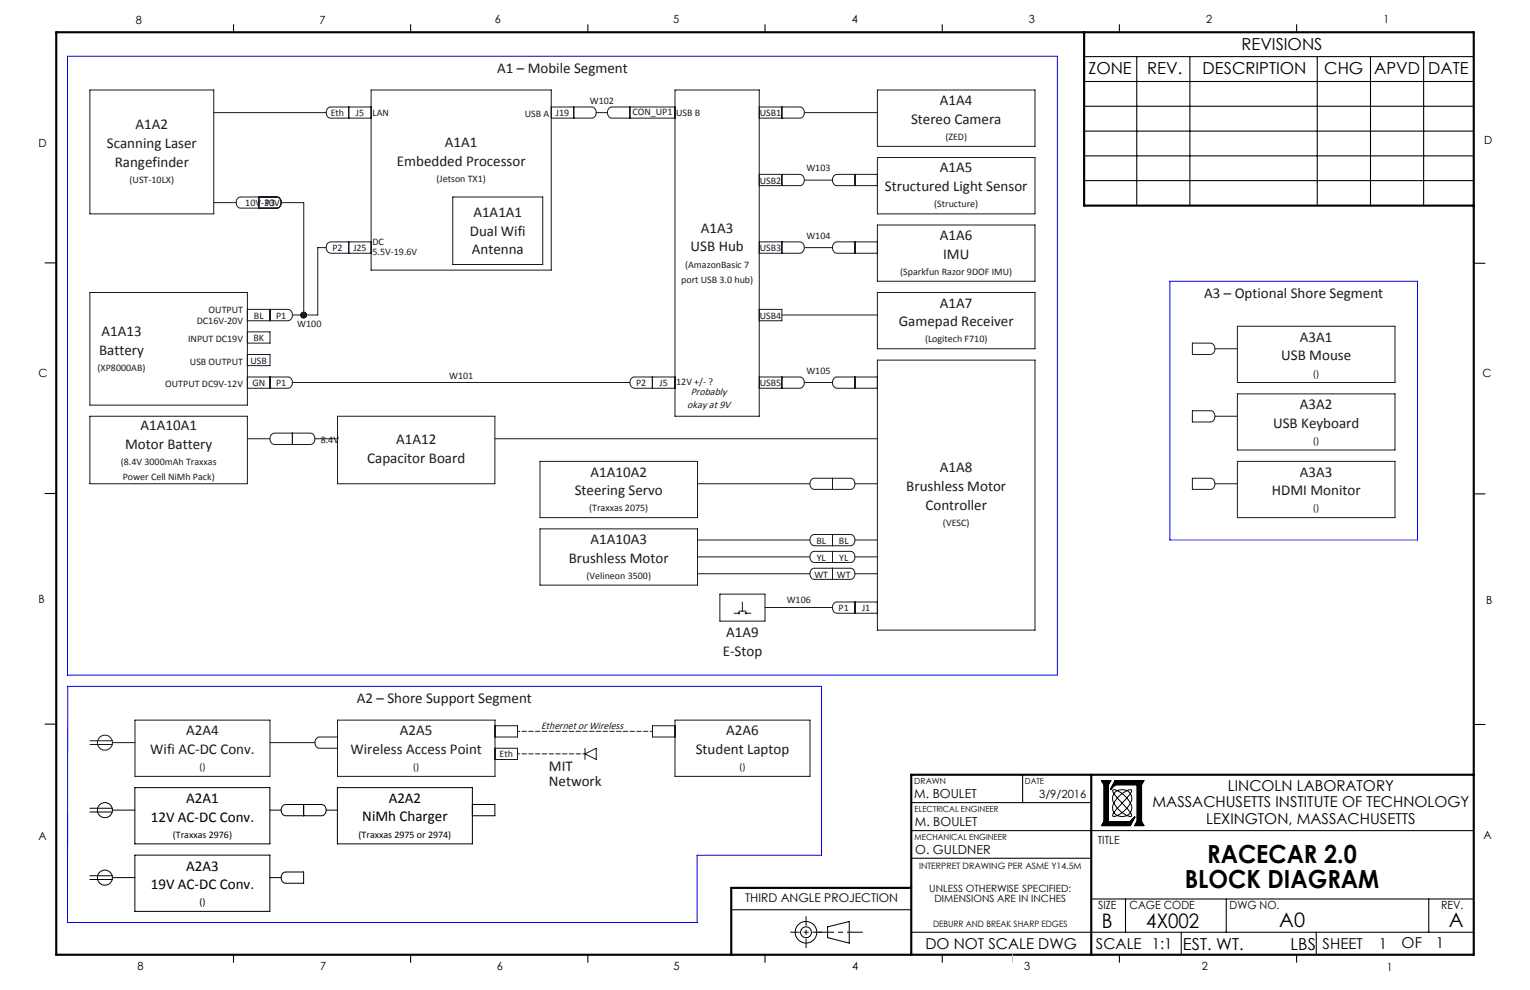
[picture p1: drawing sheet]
<svg xmlns="http://www.w3.org/2000/svg" width="432mm" height="279mm" viewBox="0 0 432 279" stroke-linecap="round" stroke-linejoin="round" font-family="sans-serif">
<g fill="none" stroke="#000" stroke-width=".28">
<path d="M311 220.3l.7 1.2v10.3l-.7 1.2M313.4 220.3l-.7 1.2v10.3h6.4l1.2-1.2-1.2 2.4h-8.3l.7-1.2v-10.3l-.7-1.2h2.7l-.7 1.2v10.3M314.4 226.7l-.4 1.3 .4 1.3M314.4 226.7l1.5 2 2.2 1.5M314.4 229.3l-.2 .3a.53 .53 0 0 0 0 .8 .53 .53 0 0 0 .8-.1l.3-.1M314.4 229.3l.9 .9M314.4 224l.9 1.2M314.4 224l-.4 1.3 .4 1.4M314.8 220.3l-1.3 2.4 1.3-1.2M315.3 230.2l1.1 .2 1.7-.2M315.3 223.1l1.1 .7 1.3 1.1 1.3 1.8M315.3 223.1l1.4-.3 1.4 .3"/>
<path d="M315.3 223.1l-.9 .9M315.3 223.1l-.3-.1a.55 .55 0 0 0-.9 0 .55 .55 0 0 0 .2 .8l.1 .2M315.3 228.1l-.9 1.2M315.3 225.2l2.7 2.9M318 228.1l1 1.2M318 225.2l-2.7 2.9M318.1 223.1l-1.2 .7-1.3 1.1-1.2 1.8M318.1 223.1l.3-.1a.55 .55 0 0 1 .9 0 .55 .55 0 0 1-.2 .8l-.1 .2M318.1 223.1l.9 .9M318.9 231.8l1.3-1.2-1.3 2.4M319 229.3l-.9 .9M319 229.3l.1 .2a.56 .56 0 0 1 .2 .8 .56 .56 0 0 1-.9 0l-.3-.1"/>
<path d="M319 226.7l-1.6 2-2.1 1.5M319 224l.4 1.1-.4 1.6M319 224l-1 1.2M319 226.7l.4 1.1-.4 1.5M320.9 221.5v10.3l-.7 1.2h2.7l-.7-1.2v-10.3l.7-1.2h-8.3l-1.2 2.4 1.2-1.2h6.4v10.3l-.7 1.2M322.7 220.3l-.6 1.2v10.3l.6 1.2M233.6 261.6l6.1-1.5v6.1l-6.1-1.6z"/>
<circle cx="227.5" cy="263.1" r="1.52"/>
<circle cx="227.5" cy="263.1" r="3.1"/>
</g>
<g fill="none" stroke="#191924" stroke-width=".28">
<path d="M25.4 25.4h34.9v35h-34.9zM60.3 31.8h31.7M93.3 33.3h11.4M98.4 30.2v3.1M104.7 30.2h-11.4a1.6 1.6 0 0 0-1.2 1.6 1.6 1.6 0 0 0 1.2 1.5M104.7 25.4h50.9v50.8h-50.9zM155.6 30.2h11.4a1.61 1.61 0 0 1 1.2 1.6 1.61 1.61 0 0 1-1.2 1.5M155.6 33.3h11.4M161.9 30.2v3.1M168.2 31.8h3.2M172.7 33.3h17.8M177.8 30.2v3.1"/>
<path d="M190.5 30.2h-17.8a1.6 1.6 0 0 0-1.3 1.6 1.6 1.6 0 0 0 1.3 1.5M190.5 25.4h23.8v92.1h-23.8zM214.3 33.3h11.4M214.3 30.2h11.4M220.7 30.2v3.1M225.7 30.2a1.61 1.61 0 0 1 1.3 1.6 1.61 1.61 0 0 1-1.3 1.5M227 31.8h20.6M247.6 25.4h44.5v15.9h-44.5zM60.3 57.2h6.3M67.9 58.7h10.2M67.9 58.7a1.6 1.6 0 0 1-1.2-1.5 1.6 1.6 0 0 1 1.2-1.6h10.2a1.61 1.61 0 0 1 1.2 1.6 1.61 1.61 0 0 1-1.2 1.5M73 55.6v3.1"/>
<path d="M79.3 57.2h6.4v30.9M127.8 55.6h25.4v19h-25.4zM214.3 52.4h11.4M214.3 49.2h11.4M220.7 49.2v3.2M225.7 49.2a1.64 1.64 0 0 1 1.3 1.6 1.64 1.64 0 0 1-1.3 1.6M227 50.8h7.9M236.2 49.2a1.63 1.63 0 0 0-1.3 1.6 1.63 1.63 0 0 0 1.3 1.6M236.2 52.4h11.4M236.2 49.2h11.4M241.3 49.2v3.2M247.6 44.4h44.5v16h-44.5z"/>
<path d="M92 69.9h-2.3v19h-3.2M93.3 68.3h11.4M93.3 68.3a1.65 1.65 0 0 0-1.2 1.6 1.65 1.65 0 0 0 1.2 1.6h11.4M98.4 68.3v3.2M214.3 71.5h11.4M214.3 68.3h11.4M220.7 68.3v3.2M225.7 68.3a1.66 1.66 0 0 1 1.3 1.6 1.66 1.66 0 0 1-1.3 1.6M227 69.9h7.9M236.2 68.3a1.65 1.65 0 0 0-1.3 1.6 1.65 1.65 0 0 0 1.3 1.6h11.4M236.2 68.3h11.4M241.3 68.3v3.2"/>
<path d="M247.6 63.5h44.5v15.9h-44.5zM25.4 82.5h44.4v31.8h-44.4zM69.8 93.7h6.4v3.1h-6.4M69.8 87.3h11.5M76.2 87.3v3.2M81.3 87.3a1.66 1.66 0 0 1 1.2 1.6 1.66 1.66 0 0 1-1.2 1.6h-11.5M82.5 88.9h2.4M214.3 87.3h6.4v3.2h-6.4M220.7 88.9h26.9M247.6 82.5h44.5v15.9h-44.5zM341.6 96.8h-5.1v3.2h5.1a1.66 1.66 0 0 0 1.3-1.6 1.66 1.66 0 0 0-1.3-1.6M342.9 98.4h6.3"/>
<path d="M349.2 92.1h44.5v15.8h-44.5zM25.4 117.5h44.4v19h-44.4zM69.8 106.4h11.5a1.64 1.64 0 0 1 1.2 1.6 1.64 1.64 0 0 1-1.2 1.6h-11.5M69.8 100h6.4v3.2h-6.4M76.2 106.4v3.2M82.5 107.9h95.3M95.2 117.5h44.5v19h-44.5zM179 106.4a1.64 1.64 0 0 0-1.2 1.6 1.64 1.64 0 0 0 1.2 1.6M179 109.6h11.5M179 106.4h11.5M184.1 106.4v3.2M214.3 109.6h11.4"/>
<path d="M214.3 106.4h11.4M220.7 106.4v3.2M225.7 106.4a1.64 1.64 0 0 1 1.3 1.6 1.64 1.64 0 0 1-1.3 1.6M227 107.9h7.9M241.3 106.4v3.2M247.6 106.4h-11.4a1.63 1.63 0 0 0-1.3 1.6 1.63 1.63 0 0 0 1.3 1.6h11.4M247.6 101.6h44.5v76.2h-44.5zM336.5 115.9h5.1a1.64 1.64 0 0 1 1.3 1.6 1.64 1.64 0 0 1-1.3 1.6h-5.1zM342.9 117.5h6.3M349.2 111.2h44.5v15.8h-44.5zM69.8 123.8h6.4M77.4 122.2h10.2"/>
<path d="M77.4 122.2a1.66 1.66 0 0 0-1.2 1.6 1.66 1.66 0 0 0 1.2 1.6h10.2a1.66 1.66 0 0 0 1.3-1.6 1.66 1.66 0 0 0-1.3-1.6M82.5 122.2v3.2M88.9 123.8h6.3M139.7 123.8h107.9M152.4 130.2h44.4v15.9h-44.4zM196.8 136.5h31.8M229.9 138.1a1.6 1.6 0 0 1-1.3-1.6 1.6 1.6 0 0 1 1.3-1.5h10.1a1.61 1.61 0 0 1 1.3 1.5 1.61 1.61 0 0 1-1.3 1.6M229.9 138.1h10.1M234.9 135v3.1M241.3 136.5h6.3M341.6 138.1h-5.1v-3.1h5.1a1.61 1.61 0 0 1 1.3 1.5 1.61 1.61 0 0 1-1.3 1.6M342.9 136.5h6.3"/>
<path d="M349.2 130.2h44.5v15.9h-44.5zM152.4 149.3h44.4v15.8h-44.4zM196.8 152.4h31.8M196.8 157.2h31.8M229 151.2l.7-.4h10.3a1.64 1.64 0 0 1 1.3 1.6 1.64 1.64 0 0 1-1.3 1.6h-10.1a1.68 1.68 0 0 1-.9-2.8zM229.9 155.6a1.6 1.6 0 0 0-1.3 1.6 1.6 1.6 0 0 0 1.3 1.5l10.1 .1a1.61 1.61 0 0 0 1.3-1.6 1.61 1.61 0 0 0-1.3-1.6M229.9 155.6h10.1M234.9 150.8v3.2M234.9 155.6v3.1M241.3 152.4h6.3M241.3 157.2h6.3M196.8 161.9h31.8"/>
<path d="M203.2 167.7h12.7v7.6h-12.7zM207.2 173.1h1.2M208.5 172.5h2M209.5 169.9v2.6M210.7 173.1h1.2M215.9 171.4h19M229.9 163.5a1.6 1.6 0 0 1-1.3-1.6 1.6 1.6 0 0 1 1.3-1.5h10.1a1.61 1.61 0 0 1 1.3 1.5 1.61 1.61 0 0 1-1.3 1.6M229.9 163.5h10.1M234.9 160.4v3.1M241.3 161.9h6.3M241.3 169.9v3.2M247.6 169.9h-11.4a1.63 1.63 0 0 0-1.3 1.6 1.63 1.63 0 0 0 1.3 1.6h11.4"/>
<path d="M25.4 210.1h6.4M25.4 209.1h6.4M31.7 209.6h6.4M38.1 203.2h38.1v15.9h-38.1zM76.2 209.6h12.7M95.2 208h-5a1.63 1.63 0 0 0-1.3 1.6 1.63 1.63 0 0 0 1.3 1.6h5M95.2 203.2h44.5v15.9h-44.5zM139.7 211.2h6.3v3.1h-6.3M139.7 204.8h6.3v3.2h-6.3M165.1 212.8l3.2-1.6v3.1zM165.1 211.2v3.1M190.5 203.2h38.1v15.9h-38.1z"/>
<path d="M190.5 204.8h-6.4v3.2h6.4"/>
<circle cx="85.7" cy="88.9" r=".8"/>
<circle cx="208.6" cy="173.1" r=".2"/>
<circle cx="210.5" cy="173.1" r=".2"/>
<circle cx="29.6" cy="209.6" r="2.13"/>
</g>
<path d="M227.5 258.7v8.8M231.9 263.1h-8.8" fill="none" stroke="#000" stroke-width=".28" stroke-dasharray="15.2 1.3 1.3 1.3" stroke-dashoffset="12.8"/>
<path d="M231.1 263.1h12.3" fill="none" stroke="#000" stroke-width=".28" stroke-dasharray="15.2 1.3 1.3 1.3" stroke-dashoffset="11"/>
<g fill="none" stroke="#000" stroke-width=".3">
<path d="M65.9 6.9v2.2M115.9 6.9v2.2M165.9 6.9v2.2M215.9 6.9v2.2M265.9 6.9v2.2M306 16h109.9M315.9 6.9v2.2M320.8 16v42M335.8 16v42M365.9 6.9v2.2M371.8 16v42.1M386.8 16v42.1"/>
<path d="M401.8 16v42.1M306 23h109.9M306 30h109.9M306 37h109.9M306 44h109.9M306 51h109.9M12.7 74.2h3.2M415.9 74.3h3.2M12.7 139.3h3.2M415.9 139.4h3.2M12.7 204.4h3.2M288.6 218.7v7.8"/>
<path d="M415.9 204.5h3.2M257.2 226.5h50.8M257.2 234.4h158.7M206.4 256.8h50.8M257.2 242.2h50.8M308 253.7h107.9M317.6 253.7v9.4M346.1 253.7v9.4M403.2 253.7v9.4M65.9 269.5v2.1M115.9 269.5v2.1M165.9 269.5v2.1"/>
<path d="M215.9 269.5v2.1M257.2 263.1h158.7M265.9 269.5v2.1M315.9 269.5v2.1M333.4 263.1v6.4M365.9 269.5v2.1M371.5 263.1v6.4"/>
</g>
<path d="M15.9 9.1h400v260.4h-400zM306 9.1v48.9h109.9M308 218.7v50.8M415.9 218.7h-158.7v50.8M257.2 250.6h-50.8v18.9" fill="none" stroke="#000" stroke-width=".6"/>
<path d="M146.1 206.4h38.1M146.1 212.8h19" fill="none" stroke="#191924" stroke-width=".28" stroke-dasharray="1.3 .6" stroke-dashoffset=".6"/>
<path d="M285.8 269.5v2.1" fill="none" stroke="#c0c0c0" stroke-width=".28"/>
<path d="M330.2 79.4h69.8v73h-69.8zM19.1 193.7h212.7v47.7h-35.1v18.9h-177.6zM298.4 190.5h-279.3v-174.6h279.3v174.6" fill="none" stroke="#00f" stroke-width=".28"/>
<path d="M314.8 220.3l-1.3 2.4 1.3-1.2h6.2v10.3l-.7 1.2h2.6l-.7-1.2v-10.3l.7-1.2zM311 220.3l.7 1.2v10.3l-.7 1.2h8.1l1.2-2.4-1.2 1.2h-6.3v-10.3l.7-1.2z" fill-rule="evenodd" fill="#000"/>
<circle cx="85.7" cy="88.9" r=".79" fill="#191924"/>
<g fill="none" stroke="#000" stroke-width=".28">
<path d="M25.4 229.2h6.3M25.4 228.1h6.3M31.7 228.6h6.4M38.1 222.3h38.1v15.9h-38.1zM76.2 228.6h3.1M79.8 227.4l.8-.4h10.2a1.63 1.63 0 0 1 1.2 1.6 1.63 1.63 0 0 1-1.2 1.6h-10.2a1.65 1.65 0 0 1-.8-2.8zM85.7 227v3.2M92 228.6h3.2M95.2 222.3h38.1v15.9h-38.1zM133.3 227h6.4v3.2h-6.4M25.4 248.2h6.3M25.4 247.2h6.3"/>
<path d="M31.7 247.7h6.4M38.1 241.3h38.1v15.9h-38.1zM76.2 247.7h3.1M79.8 246.5l.8-.4h5.1v3.2h-5.1a1.65 1.65 0 0 1-.8-2.8z"/>
<circle cx="29.6" cy="228.6" r="2.11"/>
<circle cx="29.6" cy="247.7" r="2.11"/>
</g>
<g font-size="7.1">
<text x="340.7" y="243.5">RACECAR 2.0</text>
<text x="334.3" y="250.5">BLOCK DIAGRAM</text>
</g>
<g font-size="5.6">
<text x="311" y="261.9">B</text>
<text x="323.5" y="261.9">4X002</text>
<text x="361" y="261.5">A0</text>
<text x="408.9" y="261.5">A</text>
</g>
<g font-size="4.7">
<text x="350.4" y="14.1">REVISIONS</text>
<text x="307.2" y="20.9">ZONE</text>
<text x="323.8" y="20.9">REV.</text>
<text x="339.4" y="20.9">DESCRIPTION</text>
<text x="373.7" y="20.9">CHG</text>
<text x="387.8" y="20.9">APVD</text>
<text x="403.1" y="20.9">DATE</text>
<text x="333.8" y="268.1">EST. WT.</text>
<text x="364.2" y="268.1">LBS</text>
</g>
<g font-size="4.2" fill="#191924">
<text x="140.3" y="20.5">A1 – Mobile Segment</text>
<text x="265.3" y="29.8">A1A4</text>
<text x="257.1" y="35">Stereo Camera</text>
<text x="30.2" y="41.8">Scanning Laser</text>
<text x="38.3" y="36.5">A1A2</text>
<text x="125.6" y="41.6">A1A1</text>
<text x="32.4" y="47">Rangefinder</text>
<text x="112" y="46.9">Embedded Processor</text>
<text x="249.8" y="53.8">Structured Light Sensor</text>
<text x="265.3" y="48.5">A1A5</text>
<text x="133.6" y="61.2">A1A1A1</text>
<text x="197.8" y="65.7">A1A3</text>
<text x="132.6" y="66.5">Dual Wifi</text>
<text x="133.2" y="71.8">Antenna</text>
<text x="194.9" y="71">USB Hub</text>
<text x="265.3" y="67.9">A1A6</text>
<text x="266.2" y="73.1">IMU</text>
<text x="265.3" y="86.8">A1A7</text>
<text x="339.8" y="84">A3 – Optional Shore Segment</text>
<text x="28.6" y="94.9">A1A13</text>
<text x="253.7" y="92.1">Gamepad Receiver</text>
<text x="28" y="100.1">Battery</text>
<text x="361.6" y="101.7">USB Mouse</text>
<text x="366.9" y="96.4">A3A1</text>
<text x="366.9" y="115.4">A3A2</text>
<text x="39.7" y="121.4">A1A10A1</text>
<text x="111.8" y="125.4">A1A12</text>
<text x="359.3" y="120.7">USB Keyboard</text>
<text x="35.3" y="126.7">Motor Battery</text>
<text x="103.7" y="130.6">Capacitor Board</text>
<text x="166.7" y="134.5">A1A10A2</text>
<text x="265.3" y="133.3">A1A8</text>
<text x="366.9" y="134.5">A3A3</text>
<text x="162.2" y="139.8">Steering Servo</text>
<text x="255.8" y="138.5">Brushless Motor</text>
<text x="261.2" y="143.8">Controller</text>
<text x="358.9" y="139.8">HDMI Monitor</text>
<text x="166.7" y="153.5">A1A10A3</text>
<text x="160.5" y="158.8">Brushless Motor</text>
<text x="205" y="179.8">A1A9</text>
<text x="204" y="185.1">E-Stop</text>
<text x="100.7" y="198.3">A2 – Shore Support Segment</text>
<text x="52.6" y="207.5">A2A4</text>
<text x="112.9" y="207.5">A2A5</text>
<text x="205" y="207.5">A2A6</text>
<text x="42.4" y="212.7">Wifi AC-DC Conv.</text>
<text x="98.9" y="212.8">Wireless Access Point</text>
<text x="196.3" y="212.8">Student Laptop</text>
<text x="154.9" y="217.6">MIT</text>
<text x="154.9" y="221.9">Network</text>
</g>
<g font-size="4.2">
<text x="52.5" y="226.6">A2A1</text>
<text x="109.7" y="226.5">A2A2</text>
<text x="325.3" y="227.9">MASSACHUSETTS INSTITUTE OF TECHNOLOGY</text>
<text x="346.6" y="223.1">LINCOLN LABORATORY</text>
<text x="42.6" y="231.9">12V AC-DC Conv.</text>
<text x="102.3" y="231.8">NiMh Charger</text>
<text x="340.4" y="232.6">LEXINGTON, MASSACHUSETTS</text>
<text x="52.5" y="245.7">A2A3</text>
<text x="42.6" y="250.9">19V AC-DC Conv.</text>
<text x="261.2" y="267.9">DO NOT SCALE DWG</text>
<text x="309.3" y="267.9">SCALE 1:1</text>
<text x="373.3" y="267.8">SHEET</text>
<text x="389.1" y="267.8">1</text>
<text x="395.6" y="267.6">OF</text>
<text x="405.3" y="267.6">1</text>
</g>
<g font-size="3.5">
<text x="258" y="225.1">M. BOULET</text>
<text x="258.2" y="233.2">M. BOULET</text>
<text x="258.3" y="241">O. GULDNER</text>
</g>
<text font-size="3.4" x="210.3" y="254.6">THIRD ANGLE PROJECTION</text>
<g font-size="3.2">
<text x="38.3" y="6.7">8</text>
<text x="90.2" y="6.7">7</text>
<text x="139.7" y="6.5">6</text>
<text x="190" y="6.5">5</text>
<text x="240.4" y="6.5">4</text>
<text x="290.4" y="6.5">3</text>
<text x="340.4" y="6.5">2</text>
<text x="390.4" y="6.5">1</text>
<text x="10.9" y="41.6">D</text>
<text x="418.9" y="40.7">D</text>
<text x="10.9" y="106.3">C</text>
<text x="418.4" y="106.4">C</text>
<text x="10.8" y="170.2">B</text>
<text x="419.4" y="170.6">B</text>
<text x="293.3" y="225.1">3/9/2016</text>
<text x="10.8" y="237.2">A</text>
<text x="309.8" y="238.2">TITLE</text>
<text x="418.6" y="236.8">A</text>
<text x="310" y="256.5">SIZE</text>
<text x="318.8" y="256.5">CAGE CODE</text>
<text x="347" y="256.5">DWG NO.</text>
<text x="406.7" y="256.5">REV.</text>
<text x="38.8" y="273.8">8</text>
<text x="90.4" y="273.8">7</text>
<text x="140.2" y="273.8">6</text>
<text x="190.1" y="273.9">5</text>
<text x="240.5" y="273.8">4</text>
<text x="289" y="273.9">3</text>
<text x="339.1" y="273.8">2</text>
<text x="391.4" y="274.1">1</text>
</g>
<g font-size="2.9" fill="#191924">
<text x="195" y="111.6">Probably</text>
<text x="193.9" y="115.1">okay at 9V</text>
<text x="152.7" y="205.8">Ethernet or Wireless</text>
</g>
<g font-size="2.8" fill="#191924">
<text x="166.5" y="29.3">W102</text>
<text x="93.3" y="32.8">Eth</text>
<text x="100.4" y="32.8">J5</text>
<text x="105.1" y="32.9">LAN</text>
<text x="148.1" y="32.9">USB A</text>
<text x="156.9" y="32.8">J19</text>
<text x="178.5" y="32.6">CON_UP1</text>
<text x="190.9" y="32.8">USB B</text>
<text x="214.5" y="32.8">USB1</text>
<text x="266.8" y="39.6">(ZED)</text>
<text x="36.6" y="51.6">(UST-10LX)</text>
<text x="123.2" y="51.4">(Jetson TX1)</text>
<text x="214.5" y="51.9">USB2</text>
<text x="227.6" y="48.3">W103</text>
<text x="69.2" y="58.2">10V-30V</text>
<text x="74.8" y="58.2">P3</text>
<text x="263.7" y="58.4">(Structure)</text>
<text x="93.8" y="70.9">P2</text>
<text x="99.7" y="70.9">J25</text>
<text x="105.1" y="69.2">DC</text>
<text x="214.5" y="70.9">USB3</text>
<text x="227.6" y="67.4">W104</text>
<text x="105.1" y="72">5.5V-19.6V</text>
<text x="193.4" y="75.5">(AmazonBasic 7</text>
<text x="254.1" y="77.7">(Sparkfun Razor 9DOF IMU)</text>
<text x="192.2" y="79.8">port USB 3.0 hub)</text>
<text x="58.9" y="88.4">OUTPUT</text>
<text x="214.5" y="90">USB4</text>
<text x="55.6" y="91.3">DC16V-20V</text>
<text x="71.7" y="90">BL</text>
<text x="77.9" y="90">P1</text>
<text x="83.9" y="92.4">W100</text>
<text x="53.1" y="96.6">INPUT DC19V</text>
<text x="71.5" y="96.4">BK</text>
<text x="261.1" y="96.6">(Logitech F710)</text>
<text x="27.5" y="104.7">(XP8000AB)</text>
<text x="53.6" y="102.9">USB OUTPUT</text>
<text x="70.7" y="102.7">USB</text>
<text x="126.8" y="107.1">W101</text>
<text x="227.6" y="105.5">W105</text>
<text x="370.6" y="106.3">()</text>
<text x="46.6" y="109.3">OUTPUT DC9V-12V</text>
<text x="71.2" y="109">GN</text>
<text x="77.9" y="109.1">P1</text>
<text x="179.5" y="109">P2</text>
<text x="186.2" y="109">J5</text>
<text x="190.9" y="108.7">12V +/- ?</text>
<text x="214.5" y="109">USB5</text>
<text x="90.5" y="124.9">8.4V</text>
<text x="370.6" y="125.2">()</text>
<text x="34.1" y="131.2">(8.4V 3000mAh Traxxas</text>
<text x="34.6" y="135.4">Power Cell NiMh Pack)</text>
<text x="166.3" y="144.3">(Traxxas 2075)</text>
<text x="266.1" y="148.4">(VESC)</text>
<text x="370.6" y="144.3">()</text>
<text x="230.4" y="153.5">BL</text>
<text x="236.8" y="153.5">BL</text>
<text x="230.5" y="158.3">YL</text>
<text x="236.8" y="158.3">YL</text>
<text x="165.5" y="163.3">(Velineon 3500)</text>
<text x="229.8" y="163">WT</text>
<text x="236.2" y="163">WT</text>
<text x="222" y="170.2">W106</text>
<text x="236.7" y="172.6">P1</text>
<text x="243.3" y="172.5">J1</text>
<text x="141" y="213.8">Eth</text>
<text x="56.3" y="217.3">()</text>
<text x="116.6" y="217.3">()</text>
<text x="208.7" y="217.3">()</text>
</g>
<g font-size="2.8">
<text x="48.8" y="236.5">(Traxxas 2976)</text>
<text x="101.2" y="236.4">(Traxxas 2975 or 2974)</text>
<text x="262.2" y="251.8">UNLESS OTHERWISE SPECIFIED:</text>
<text x="56.3" y="255.5">()</text>
<text x="263.7" y="254.6">DIMENSIONS ARE IN INCHES</text>
</g>
<g font-size="2.5">
<text x="259.4" y="245.4">INTERPRET DRAWING PER ASME Y14.5M</text>
<text x="263.3" y="261.5">DEBURR AND BREAK SHARP EDGES</text>
</g>
<g font-size="2.4">
<text x="258" y="221.3">DRAWN</text>
<text x="289.2" y="221.3">DATE</text>
<text x="258.1" y="229.1">ELECTRICAL ENGINEER</text>
<text x="258.1" y="237">MECHANICAL ENGINEER</text>
</g>
</svg>
